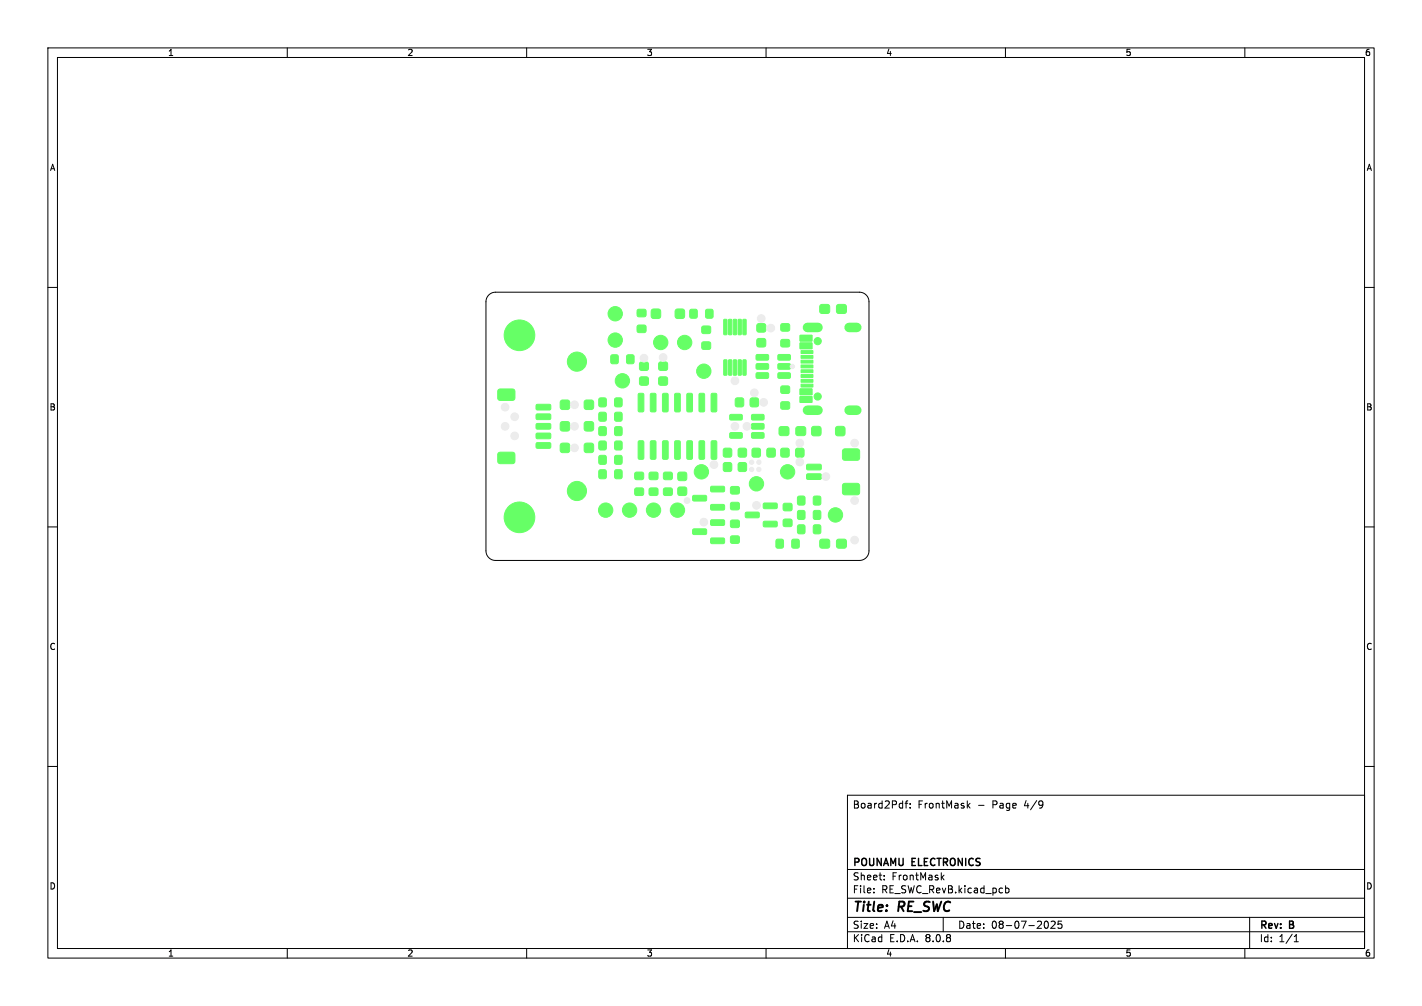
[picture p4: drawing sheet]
<svg xmlns="http://www.w3.org/2000/svg" width="297mm" height="210mm" viewBox="0 0 297 210" stroke-linecap="round" stroke-linejoin="round" font-family="sans-serif">
<g fill="none" stroke="#000" stroke-width=".21">
<path d="M10 10h277v190h-277zM12 12h273v186h-273zM60 10v2M110 10v2M160 10v2M210 10v2M260 10v2M10 60h2M285 60h2M102.1 61.6l.7-.5 .7-.1h76a2 2 0 0 1 2 2v52a2 2 0 0 1-2 2h-76a2 2 0 0 1-2-2v-52l.1-.7zM10 110h2M285 110h2"/>
<path d="M10 160h2M285 160h2M177 166h108v32h-108zM189 167.7h.6M189.6 167.2l-.4 .2v1.3M190.1 168.6v.1M190.1 167.8v.1M202.2 168.1l.4 .6M202.6 167.7l-.6 .6M217.7 167.3a1.26 1.26 0 0 1-.1 1.3M217.8 167.8l-.1 .3M60 198v2"/>
<path d="M110 198v2M160 198v2M177 194.5h108M177 191.5h108M177 187.5h108M177 181.5h108M182.5 186.3v.1M182.5 185.5v.1M184.7 183.6v.1M184.7 182.8v.1M196.7 183.1l.5 .6M197 191.5v3"/>
<path d="M197.2 182.7l-.6 .6M210 198v2M210 184.9v1.5M210 185.5l.5-.1 .2 .3-.1 .6h-.6M218.3 192.4l.2-.1a.8 .8 0 0 1 .5 .7 .8 .8 0 0 1-.5 .8l-.2-.1M219.5 192.4l.6-.1 .3 .4-.9 1.1h.9M221.7 192.3h-.7v.7l.2-.1h.5l.1 .3-.1 .5-.2 .1-.5-.1M260 198v2M261 191.5v6.5M270.3 196.6h.9M270.3 195.5l.4-.4v1.5"/>
</g>
<g fill="#6f6" stroke="#6f6" stroke-width=".21">
<path d="M148.5 112.4l2.7-.1 .1 .3v.7l-.3 .2h-2.4l-.2-.3z"/>
<path d="M148.5 108.6l2.7-.1 .1 .3v.7l-.3 .2h-2.4l-.2-.3z"/>
<path d="M144.7 110.5l2.7-.1 .2 .3v.7l-.3 .2h-2.5l-.2-.3z"/>
<path d="M166.3 89.2l.4-.2h1.1l.4 .2 .1 .3-.1 1.3-.4 .1h-1.1l-.4-.1-.1-.3z"/>
<path d="M162.8 89.2l.4-.2h1.1l.4 .2 .1 .3-.1 1.3-.4 .1h-1.1l-.4-.1-.1-.3z"/>
<path d="M165.5 112.7l.2-.2 1.1 .2 .1 .2-.1 1.4-.3 .1-1-.1-.2-.3z"/>
<path d="M162.2 112.7l.2-.2 1.1 .2 .1 .2-.1 1.4-.3 .1-1-.1-.2-.3z"/>
<path d="M151.2 96.7l.3-.2 1.2 .2 .1 .3-.1 1.3-.3 .1-1.2-.1-.2-.3z"/>
<path d="M154.3 96.7l.3-.2 1.2 .2 .1 .3-.1 1.3-.3 .1-1.2-.1-.2-.3z"/>
<path d="M166.7 106.7l.2-.2 1.1 .2 .1 .2-.1 1.4-.3 .1-1-.1-.2-.3z"/>
<path d="M170 106.7l.2-.2 1.1 .2 .1 .2-.1 1.4-.3 .1-1-.1-.2-.3z"/>
<path d="M132.7 98.7l.2-.2 1.4 .2 .1 .2-.1 1.1-.3 .1-1.3-.1-.2-.3z"/>
<path d="M132.7 102l.2-.2 1.4 .2 .1 .2-.1 1.1-.3 .1-1.3-.1-.2-.3z"/>
<path d="M152.7 108.7l.2-.2 1.4 .2 .1 .2-.1 1.1-.3 .1-1.3-.1-.2-.3z"/>
<path d="M152.7 112l.2-.2 1.4 .2 .1 .2-.1 1.1-.3 .1-1.3-.1-.2-.3z"/>
<path d="M125.2 86.2l.2-.2 1.1 .2 .1 .2-.1 1.4-.3 .1-1-.1-.2-.3z"/>
<path d="M128.5 86.2l.2-.2 1.1 .2 .1 .2-.1 1.4-.3 .1-1-.1-.2-.3z"/>
<path d="M157 90.4l2.4-.1 .2 .3v.7l-.3 .2h-2.2l-.2-.3z"/>
<path d="M157 88.5l2.4-.1 .2 .3v.7l-.3 .2h-2.2l-.2-.3z"/>
<path d="M157 86.6l2.4-.1 .2 .3v.7l-.3 .2h-2.2l-.2-.3z"/>
<path d="M152.5 86.6l2.4-.1 .1 .3v.7l-.3 .2h-2.1l-.2-.3z"/>
<path d="M152.5 90.4l2.4-.1 .1 .3v.7l-.3 .2h-2.1l-.2-.3z"/>
<path d="M138.7 98.7l.2-.2 1.4 .2 .1 .2-.1 1.1-.3 .1-1.3-.1-.2-.3z"/>
<path d="M138.7 102l.2-.2 1.4 .2 .1 .2-.1 1.1-.3 .1-1.3-.1-.2-.3z"/>
<path d="M158.2 70.8l.3-.2 1.3 .2 .1 .3-.1 1.2-.3 .1-1.3-.1-.2-.3z"/>
<path d="M158.2 67.7l.3-.2 1.3 .2 .1 .3-.1 1.2-.3 .1-1.3-.1-.2-.3z"/>
<path d="M122.1 83.6l.4-.1h1l.4 .1 .1 .4v1l-.1 .3-.4 .2h-1l-.4-.2-.1-.3v-1z"/>
<path d="M117.1 83.6l.4-.1h1l.4 .1 .1 .4v1l-.1 .3-.4 .2h-1l-.4-.2-.1-.3v-1z"/>
<path d="M125.2 95.2l.2-.2 1.1 .2 .1 .2-.1 1.4-.3 .1-1-.1-.2-.3z"/>
<path d="M128.5 95.2l.2-.2 1.1 .2 .1 .2-.1 1.4-.3 .1-1-.1-.2-.3z"/>
<path d="M169.6 89.1l.4-.1h1l.4 .1 .1 .4v1l-.1 .3-.4 .2h-1l-.4-.2-.1-.3v-1z"/>
<path d="M174.6 89.1l.4-.1h1l.4 .1 .1 .4v1l-.1 .3-.4 .2h-1l-.4-.2-.1-.3v-1z"/>
<path d="M148.6 82.2l.8-.1 .3 .2v3.4l-.2 .3h-.7l-.3-.2z"/>
<path d="M146.1 82.2l.8-.1 .3 .2v3.4l-.2 .3h-.7l-.3-.2z"/>
<path d="M143.5 82.2l.8-.1 .3 .2v3.4l-.1 .3h-.8l-.2-.2z"/>
<path d="M141 82.2l.8-.1 .3 .2v3.4l-.2 .3h-.7l-.3-.2z"/>
<path d="M138.4 82.2l.9-.1 .2 .2 .1 3.4-.2 .3h-.7l-.3-.2z"/>
<path d="M135.9 82.2l.8-.1 .3 .2v3.4l-.2 .3h-.7l-.3-.2z"/>
<path d="M133.4 82.2l.8-.1 .3 .2v3.4l-.2 .3h-.7l-.3-.2z"/>
<path d="M133.4 92.1l.8-.1 .3 .2v3.4l-.2 .3h-.7l-.3-.2z"/>
<path d="M135.9 92.1l.8-.1 .3 .2v3.4l-.2 .3h-.7l-.3-.2z"/>
<path d="M138.4 92.1l.9-.1 .2 .2 .1 3.4-.2 .3h-.7l-.3-.2z"/>
<path d="M141 92.1l.8-.1 .3 .2v3.4l-.2 .3h-.7l-.3-.2z"/>
<path d="M143.5 92.1l.8-.1 .3 .2v3.4l-.1 .3h-.8l-.2-.2z"/>
<path d="M146.1 92.1l.8-.1 .3 .2v3.4l-.2 .3h-.7l-.3-.2z"/>
<path d="M148.6 92.1l.8-.1 .3 .2v3.4l-.2 .3h-.7l-.3-.2z"/>
<path d="M153.7 83.2l.3-.2 1.2 .2 .1 .3-.1 1.3-.3 .1-1.2-.1-.2-.3z"/>
<path d="M156.8 83.2l.3-.2 1.2 .2 .1 .3-.1 1.3-.3 .1-1.2-.1-.2-.3z"/>
<path d="M125.2 92.2l.2-.2 1.1 .2 .1 .2-.1 1.4-.3 .1-1-.1-.2-.3z"/>
<path d="M128.5 92.2l.2-.2 1.1 .2 .1 .2-.1 1.4-.3 .1-1-.1-.2-.3z"/>
<path d="M159.5 108.9l2.7-.1 .1 .3v.7l-.3 .2h-2.4l-.2-.3z"/>
<path d="M159.5 105.1l2.7-.1 .1 .3v.7l-.3 .2h-2.4l-.2-.3z"/>
<path d="M155.7 107l2.7-.1 .2 .3v.7l-.3 .2h-2.5l-.2-.3z"/>
<path d="M125.2 83.2l.2-.2 1.1 .2 .1 .2-.1 1.4-.3 .1-1-.1-.2-.3z"/>
<path d="M128.5 83.2l.2-.2 1.1 .2 .1 .2-.1 1.4-.3 .1-1-.1-.2-.3z"/>
<path d="M131 74.2l.2-.2 1.1 .2 .1 .2-.1 1.4-.3 .1-1-.1-.2-.3z"/>
<path d="M127.7 74.2l.2-.2 1.1 .2 .1 .2-.1 1.4-.3 .1-1-.1-.2-.3z"/>
<path d="M122.1 92.6l.4-.1h1l.4 .1 .1 .4v1l-.1 .3-.4 .2h-1l-.4-.2-.1-.3v-1z"/>
<path d="M117.1 92.6l.4-.1h1l.4 .1 .1 .4v1l-.1 .3-.4 .2h-1l-.4-.2-.1-.3v-1z"/>
<path d="M151.2 75.1h.5l.1 .2v2.9l-.1 .1h-.4l-.2-.1z"/>
<path d="M152.2 75.1h.5l.1 .2v2.9l-.1 .1h-.4l-.2-.1z"/>
<path d="M153.2 75.1h.5l.1 .2v2.9l-.1 .1h-.4l-.2-.1z"/>
<path d="M154.2 75.1h.5l.1 .2v2.9l-.1 .1h-.4l-.2-.1z"/>
<path d="M155.2 75.1h.5l.1 .2v2.9l-.1 .1h-.4l-.2-.1z"/>
<path d="M155.2 66.7l.5-.1 .1 .2v2.9l-.1 .2h-.4l-.2-.2z"/>
<path d="M154.2 66.7l.5-.1 .1 .2v2.9l-.1 .2h-.4l-.2-.2z"/>
<path d="M153.2 66.7l.5-.1 .1 .2v2.9l-.1 .2h-.4l-.2-.2z"/>
<path d="M152.2 66.7l.5-.1 .1 .2v2.9l-.1 .2h-.4l-.2-.2z"/>
<path d="M151.2 66.7l.5-.1 .1 .2v2.9l-.1 .2h-.4l-.2-.2z"/>
<path d="M141.7 98.7l.3-.2 1.3 .2 .1 .3-.1 1.2-.3 .1-1.3-.1-.2-.3z"/>
<path d="M141.7 101.8l.3-.2 1.3 .2 .1 .3-.1 1.2-.3 .1-1.3-.1-.2-.3z"/>
<path d="M137.7 78.8l.3-.2 1.3 .2 .1 .3-.1 1.2-.3 .1-1.3-.1-.2-.3z"/>
<path d="M137.7 75.7l.3-.2 1.3 .2 .1 .3-.1 1.2-.3 .1-1.3-.1-.2-.3z"/>
<path d="M166.7 103.7l.2-.2 1.1 .2 .1 .2-.1 1.4-.3 .1-1-.1-.2-.3z"/>
<path d="M170 103.7l.2-.2 1.1 .2 .1 .2-.1 1.4-.3 .1-1-.1-.2-.3z"/>
<path d="M168.5 99l2.9-.1 .1 .3v.7l-.3 .2h-2.6l-.2-.3z"/>
<path d="M168.5 97l2.9-.1 .1 .3v.7l-.3 .2h-2.6l-.2-.3z"/>
<path d="M176.1 101l.3-.1h2.8l.3 .5v1.6l-.5 .3h-2.7l-.4-.5v-1.4z"/>
<path d="M176.1 93.8l.3-.1h2.8l.3 .5v1.6l-.5 .3h-2.7l-.4-.5v-1.4z"/>
<path d="M141.1 64.6l.4-.1h1l.4 .1 .1 .4v1l-.1 .3-.4 .2h-1l-.4-.2-.1-.3v-1z"/>
<path d="M136.1 64.6l.4-.1h1l.4 .1 .1 .4v1l-.1 .3-.4 .2h-1l-.4-.2-.1-.3v-1z"/>
<path d="M133.7 78.8l.3-.2 1.3 .2 .1 .3-.1 1.2-.3 .1-1.3-.1-.2-.3z"/>
<path d="M133.7 75.7l.3-.2 1.3 .2 .1 .3-.1 1.2-.3 .1-1.3-.1-.2-.3z"/>
<path d="M163.7 105.2l.2-.2 1.4 .2 .1 .2-.1 1.1-.3 .1-1.3-.1-.2-.3z"/>
<path d="M163.7 108.5l.2-.2 1.4 .2 .1 .2-.1 1.1-.3 .1-1.3-.1-.2-.3z"/>
<path d="M133.2 68l.2-.2 1.4 .2 .1 .2-.1 1.1-.3 .1-1.3-.1-.2-.3z"/>
<path d="M133.2 64.7l.2-.2 1.4 .2 .1 .2-.1 1.1-.3 .1-1.3-.1-.2-.3z"/>
<path d="M125.2 89.2l.2-.2 1.1 .2 .1 .2-.1 1.4-.3 .1-1-.1-.2-.3z"/>
<path d="M128.5 89.2l.2-.2 1.1 .2 .1 .2-.1 1.4-.3 .1-1-.1-.2-.3z"/>
<path d="M162.5 77.9l2.4-.1 .2 .3v.7l-.3 .2h-2.2l-.2-.3z"/>
<path d="M162.5 76l2.4-.1 .2 .3v.7l-.3 .2h-2.2l-.2-.3z"/>
<path d="M162.5 74.1l2.4-.1 .2 .3v.7l-.3 .2h-2.2l-.2-.3z"/>
<path d="M158 74.1l2.4-.1 .1 .3v.7l-.3 .2h-2.1l-.2-.3z"/>
<path d="M158 76l2.4-.1 .1 .3v.7l-.3 .2h-2.1l-.2-.3z"/>
<path d="M158 77.9l2.4-.1 .1 .3v.7l-.3 .2h-2.1l-.2-.3z"/>
<path d="M166.7 109.7l.2-.2 1.1 .2 .1 .2-.1 1.4-.3 .1-1-.1-.2-.3z"/>
<path d="M170 109.7l.2-.2 1.1 .2 .1 .2-.1 1.4-.3 .1-1-.1-.2-.3z"/>
<path d="M122.1 88.1l.4-.1h1l.4 .1 .1 .4v1l-.1 .3-.4 .2h-1l-.4-.2-.1-.3v-1z"/>
<path d="M117.1 88.1l.4-.1h1l.4 .1 .1 .4v1l-.1 .3-.4 .2h-1l-.4-.2-.1-.3v-1z"/>
<path d="M167.1 82.8h2.5v1.2h-2.5z"/>
<path d="M167.1 81.2h2.5v1.2h-2.5z"/>
<path d="M167.3 79.2h2.5v.6h-2.5z"/>
<path d="M167.3 77.2h2.5v.6h-2.5z"/>
<path d="M167.3 76.2h2.5v.6h-2.5z"/>
<path d="M167.3 74.2h2.5v.6h-2.5z"/>
<path d="M167.1 71.6h2.5v1.2h-2.5z"/>
<path d="M167.1 70h2.5v1.2h-2.5z"/>
<path d="M167.3 73.2h2.5v.6h-2.5z"/>
<path d="M167.3 75.2h2.5v.6h-2.5z"/>
<path d="M167.3 78.2h2.5v.6h-2.5z"/>
<path d="M167.3 80.2h2.5v.6h-2.5z"/>
<path d="M174.8 112.7l.4-.2h1.1l.4 .2 .1 .3-.1 1.3-.4 .1h-1.1l-.4-.1-.1-.3z"/>
<path d="M171.3 112.7l.4-.2h1.1l.4 .2 .1 .3-.1 1.3-.4 .1h-1.1l-.4-.1-.1-.3z"/>
<path d="M163.2 67.7l.2-.2 1.4 .2 .1 .2-.1 1.1-.3 .1-1.3-.1-.2-.3z"/>
<path d="M163.2 71l.2-.2 1.4 .2 .1 .2-.1 1.1-.3 .1-1.3-.1-.2-.3z"/>
<path d="M148.5 105.4l2.7-.1 .1 .3v.7l-.3 .2h-2.4l-.2-.3z"/>
<path d="M148.5 101.6l2.7-.1 .1 .3v.7l-.3 .2h-2.4l-.2-.3z"/>
<path d="M144.7 103.5l2.7-.1 .2 .3v.7l-.3 .2h-2.5l-.2-.3z"/>
<path d="M135.7 98.7l.2-.2 1.4 .2 .1 .2-.1 1.1-.3 .1-1.3-.1-.2-.3z"/>
<path d="M135.7 102l.2-.2 1.4 .2 .1 .2-.1 1.1-.3 .1-1.3-.1-.2-.3z"/>
<path d="M147.5 64.7l.2-.2 1.1 .2 .1 .2-.1 1.4-.3 .1-1-.1-.2-.3z"/>
<path d="M144.2 64.7l.2-.2 1.1 .2 .1 .2-.1 1.4-.3 .1-1-.1-.2-.3z"/>
<path d="M146.7 71.5l.2-.2 1.4 .2 .1 .2-.1 1.1-.3 .1-1.3-.1-.2-.3z"/>
<path d="M146.7 68.2l.2-.2 1.4 .2 .1 .2-.1 1.1-.3 .1-1.3-.1-.2-.3z"/>
<path d="M174.8 63.7l.4-.2h1.1l.4 .2 .1 .3-.1 1.3-.4 .1h-1.1l-.4-.1-.1-.3z"/>
<path d="M171.3 63.7l.4-.2h1.1l.4 .2 .1 .3-.1 1.3-.4 .1h-1.1l-.4-.1-.1-.3z"/>
<path d="M152.7 101.7l.2-.2 1.4 .2 .1 .2-.1 1.1-.3 .1-1.3-.1-.2-.3z"/>
<path d="M152.7 105l.2-.2 1.4 .2 .1 .2-.1 1.1-.3 .1-1.3-.1-.2-.3z"/>
<path d="M163.2 93.7l.3-.2 1.2 .2 .1 .3-.1 1.3-.3 .1-1.2-.1-.2-.3z"/>
<path d="M166.3 93.7l.3-.2 1.2 .2 .1 .3-.1 1.3-.3 .1-1.2-.1-.2-.3z"/>
<path d="M125.2 98.2l.2-.2 1.1 .2 .1 .2-.1 1.4-.3 .1-1-.1-.2-.3z"/>
<path d="M128.5 98.2l.2-.2 1.1 .2 .1 .2-.1 1.4-.3 .1-1-.1-.2-.3z"/>
<path d="M112 84.5l2.9-.1 .1 .3v.7l-.3 .2h-2.6l-.2-.3z"/>
<path d="M112 86.5l2.9-.1 .1 .3v.7l-.3 .2h-2.6l-.2-.3z"/>
<path d="M112 88.5l2.9-.1 .1 .3v.7l-.3 .2h-2.6l-.2-.3z"/>
<path d="M112 90.5l2.9-.1 .1 .3v.7l-.3 .2h-2.6l-.2-.3z"/>
<path d="M112 92.5l2.9-.1 .1 .3v.7l-.3 .2h-2.6l-.2-.3z"/>
<path d="M104.1 81.3l.3-.1h2.8l.3 .5v1.6l-.5 .3h-2.7l-.4-.5v-1.4z"/>
<path d="M104.1 94.5l.3-.1h2.8l.3 .5v1.6l-.5 .3h-2.7l-.4-.5v-1.4z"/>
<path d="M160.3 93.7l.3-.2 1.2 .2 .1 .3-.1 1.3-.3 .1-1.2-.1-.2-.3z"/>
<path d="M157.2 93.7l.3-.2 1.2 .2 .1 .3-.1 1.3-.3 .1-1.2-.1-.2-.3z"/>
<path d="M151.2 93.7l.3-.2 1.2 .2 .1 .3-.1 1.3-.3 .1-1.2-.1-.2-.3z"/>
<path d="M154.3 93.7l.3-.2 1.2 .2 .1 .3-.1 1.3-.3 .1-1.2-.1-.2-.3z"/>
<path d="M163.2 84l.2-.2 1.4 .2 .1 .2-.1 1.1-.3 .1-1.3-.1-.2-.3z"/>
<path d="M163.2 80.7l.2-.2 1.4 .2 .1 .2-.1 1.1-.3 .1-1.3-.1-.2-.3z"/>
<circle cx="126.5" cy="106.5" r="1.5"/>
<circle cx="131.5" cy="106.5" r="1.5"/>
<circle cx="147" cy="77.5" r="1.5"/>
<circle cx="174.5" cy="107.5" r="1.5"/>
<circle cx="108.5" cy="108" r="3.2"/>
<circle cx="141.5" cy="106.5" r="1.5"/>
<circle cx="143" cy="71.5" r="1.5"/>
<circle cx="158" cy="101" r="1.5"/>
<circle cx="146.5" cy="98.5" r="1.5"/>
<circle cx="128.5" cy="65.5" r="1.5"/>
<circle cx="164.5" cy="98.5" r="1.5"/>
<circle cx="138" cy="71.5" r="1.5"/>
<circle cx="170.8" cy="82.8" r=".75"/>
<circle cx="170.8" cy="71.2" r=".75"/>
<circle cx="120.5" cy="102.5" r="2"/>
<circle cx="130" cy="79.5" r="1.5"/>
<circle cx="136.5" cy="106.5" r="1.5"/>
<circle cx="120.5" cy="75.5" r="2"/>
<circle cx="108.5" cy="70" r="3.2"/>
<circle cx="128.5" cy="71" r="1.5"/>
</g>
<path d="M168.6 68.4h2.2M177.3 68.4h1.6M168.6 85.6h2.2M177.3 85.6h1.6" fill="none" stroke="#6f6" stroke-width="2"/>
<g fill="#ececec" stroke="#ececec" stroke-width=".21">
<circle cx="178.5" cy="112.7" r=".8"/>
<circle cx="153.5" cy="79.5" r=".8"/>
<circle cx="178.5" cy="104.5" r=".8"/>
<circle cx="156" cy="89" r=".8"/>
<circle cx="157" cy="98" r=".45"/>
<circle cx="157.5" cy="82" r=".8"/>
<circle cx="172.5" cy="99.5" r=".8"/>
<circle cx="167" cy="92.5" r=".8"/>
<circle cx="165.5" cy="76.5" r=".45"/>
<circle cx="105.5" cy="89" r=".8"/>
<circle cx="138.5" cy="74.6" r=".8"/>
<circle cx="157" cy="96.5" r=".45"/>
<circle cx="167" cy="96.4" r=".8"/>
<circle cx="120" cy="93.5" r=".8"/>
<circle cx="161" cy="68.5" r=".8"/>
<circle cx="120" cy="84.5" r=".8"/>
<circle cx="107.5" cy="91" r=".8"/>
<circle cx="158.5" cy="96.5" r=".45"/>
<circle cx="147" cy="109" r=".8"/>
<circle cx="149.1" cy="97" r=".8"/>
<circle cx="159" cy="66.5" r=".8"/>
<circle cx="159.5" cy="84" r=".8"/>
<circle cx="153.5" cy="89" r=".8"/>
<circle cx="105.5" cy="85" r=".8"/>
<circle cx="107.5" cy="87" r=".8"/>
<circle cx="134.5" cy="74.8" r=".8"/>
<circle cx="143.5" cy="104.5" r=".6"/>
<circle cx="158.5" cy="98" r=".45"/>
<circle cx="178.5" cy="92.5" r=".8"/>
<circle cx="158" cy="105.5" r=".8"/>
<circle cx="120" cy="89" r=".8"/>
</g>
<g font-size="2.8">
<text x="178" y="190.9">Title:</text>
<text x="187.7" y="190.9">RE_SWC</text>
</g>
<g font-size="2.1">
<text x="178" y="169">Board2Pdf:</text>
<text x="191.7" y="169">FrontMask</text>
<text x="204.2" y="169">-</text>
<text x="207.4" y="169">Page</text>
<text x="214.2" y="169">4/9</text>
<text x="178" y="184">Sheet:</text>
<text x="178" y="181.2">POUNAMU</text>
<text x="186.2" y="184">FrontMask</text>
<text x="190.5" y="181.2">ELECTRONICS</text>
<text x="178" y="186.7">File:</text>
<text x="184.1" y="186.7">RE_SWC_RevB.kicad_pcb</text>
<text x="178" y="196.9">KiCad</text>
<text x="178" y="194.1">Size:</text>
<text x="184.7" y="194.1">A4</text>
<text x="185.7" y="196.9">E.D.A.</text>
<text x="193.3" y="196.9">8.0.8</text>
<text x="200" y="194.1">Date:</text>
<text x="207" y="194.1">08-07-2025</text>
<text x="263" y="194.3">Rev:</text>
<text x="263" y="196.9">Id:</text>
<text x="267.1" y="196.9">1/1</text>
<text x="269.4" y="194.3">B</text>
</g>
<g font-size="1.8">
<text x="35" y="11.9">1</text>
<text x="85" y="11.9">2</text>
<text x="135" y="11.9">3</text>
<text x="185" y="11.9">4</text>
<text x="235" y="11.9">5</text>
<text x="285" y="11.9">6</text>
<text x="10.3" y="35.9">A</text>
<text x="285.4" y="35.9">A</text>
<text x="10.3" y="85.9">B</text>
<text x="285.3" y="85.9">B</text>
<text x="10.3" y="135.9">C</text>
<text x="285.3" y="135.9">C</text>
<text x="10.3" y="185.9">D</text>
<text x="285.3" y="185.9">D</text>
<text x="35" y="199.9">1</text>
<text x="85" y="199.9">2</text>
<text x="135" y="199.9">3</text>
<text x="185" y="199.9">4</text>
<text x="235" y="199.9">5</text>
<text x="285" y="199.9">6</text>
</g>
</svg>
